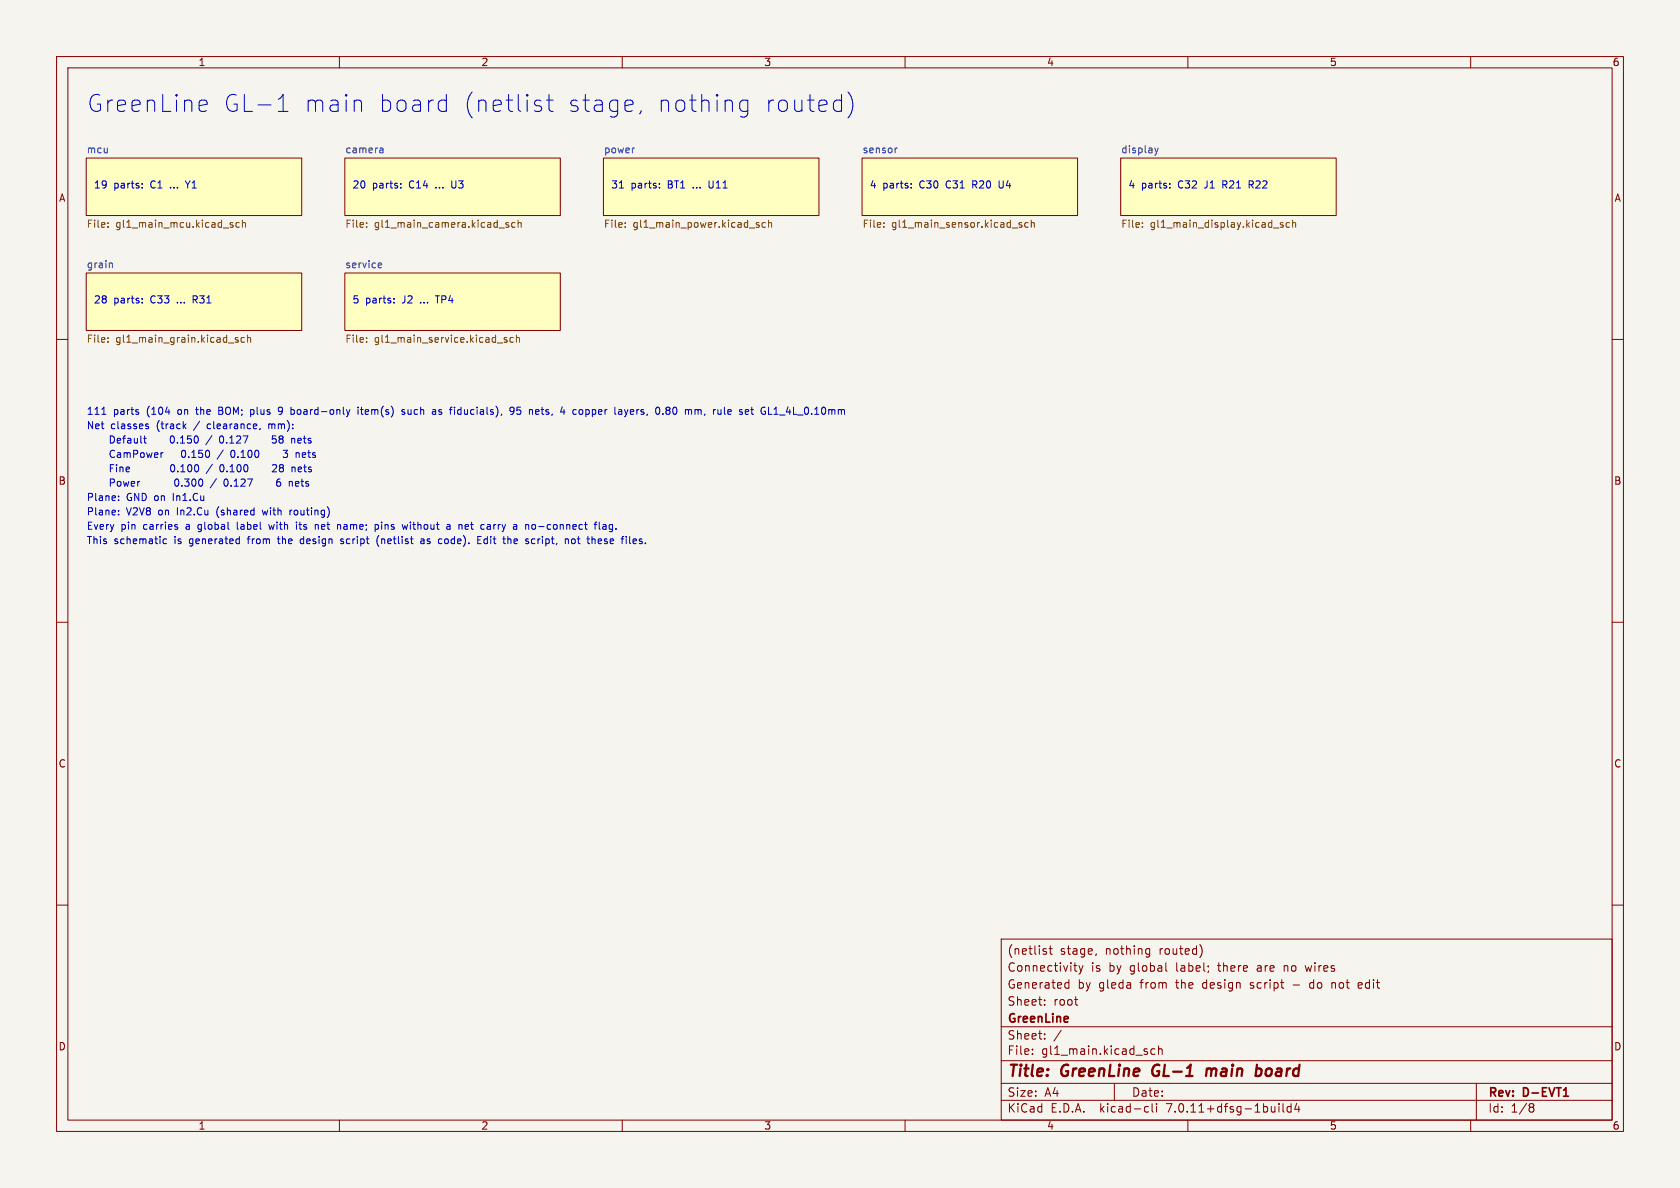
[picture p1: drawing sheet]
<svg xmlns="http://www.w3.org/2000/svg" width="297mm" height="210mm" viewBox="0 0 297 210" stroke-linecap="round" stroke-linejoin="round" font-family="sans-serif">
<path d="M0 0h297v210h-297z" fill="#f5f4ef" stroke="#f5f4ef" stroke-width=".18"/>
<g fill="none" stroke="#840000" stroke-width=".18">
<path d="M10 10h277v190h-277zM12 12h273v186h-273zM60 10v2M110 10v2M160 10v2M210 10v2M260 10v2M15.2 27.9h38.1v10.2h-38.1zM61 27.9h38.1v10.2h-38.1zM106.7 27.9h38.1v10.2h-38.1zM152.4 27.9h38.1v10.2h-38.1zM198.1 27.9h38.1v10.2h-38.1z"/>
<path d="M10 60h2M15.2 48.3h38.1v10.1h-38.1zM61 48.3h38.1v10.1h-38.1zM285 60h2M10 110h2M285 110h2M10 160h2M285 160h2M177 166h108v32h-108zM184.7 176.8v.1M184.7 177.6v.1M184.8 168.2l.2 .2-.2 .3"/>
<path d="M184.8 167.7l.2 .1M185.5 167.7h.5M185.7 167.2v1.3l.3 .2M188.4 174.6h.6M188.4 173.8h.6M189 173.2v1.5M189.8 170.7h.6M190 176.7h.5M190 171.5l.4 .2M190.4 177.7h.1M190.7 170.7l.4 1M191.1 171.7l-.1 .4-.3 .1"/>
<path d="M191.5 170.7l-.4 1M193.8 168.6l-.1 .3M202.8 167.7l.4 .1M203.2 168.6l-.4 .1M203.2 167.7v1.2l-.1 .2-.4 .1M206.1 170.2v1.3l.2 .2M212.3 167.3l.2 .7-.2 1M227 170.7v1M227.1 170.8h-.1M228.6 174.1h1.1M230.7 170.7l.3 1M231.8 173.7l-.3 .3v.4l.3 .3"/>
<path d="M235.5 173.7v1M235.9 173.7l-.4 .1M240.7 173.8l-.4-.1-.2 .2 .1 .7h.5M240.8 174.1l-.7 .1M60 198v2M110 198v2M160 198v2M177 194.5h108M177 191.5h108M177 187.5h108M177 181.5h108M182.5 186.3v.1"/>
<path d="M182.5 185.5v.1M184.7 183.6v.1M184.7 182.8v.1M187.6 182.1l-1.3 2M197 191.5v3M202.6 195.6l.4 .1M203 196.5l-.4 .1M203.7 195.1v1.3l.2 .2M204.2 185.5l-.5-.1-.2 .3v.4l.1 .2h.6M204.5 195.1v.1M204.5 195.6v1M204.8 185.5l.2-.1 .4 .1 .1 .9"/>
<path d="M204.8 184.9v1.5M210 198v2M226.1 195.1v.1M226.1 195.6v1M226.8 195.1v1.3l.2 .2M228.2 195.7l-.4-.1-.3 .3v.4l.2 .2h.5M228.2 195.1v1.5M229.2 195l-.3 1.1h.9M229.6 195.6v1M260 198v2M261 191.5v6.5M270.6 195.1h.3l.3 .3-.3 .3"/>
<path d="M270.6 195.7h.3M270.9 195.7l.2 .2 .1 .4-.3 .3h-.3"/>
</g>
<path d="M276.4 193.8h.9" fill="none" stroke="#840000" stroke-width=".3"/>
<path d="M204 188.5a1.27 1.27 0 0 0 0 1.6M213.4 188.9l-.2 1.3M214.1 189a.57 .57 0 0 0-.8 .1M214.2 189.2l-.1 1M222.3 188.9h.4l.3 .2v.7a.66 .66 0 0 1-.8 .4" fill="none" stroke="#840000" stroke-width=".4"/>
<g fill="#ffffc2" stroke="#ffffc2" stroke-width=".18">
<path d="M61 27.9h38.1v10.2h-38.1z"/>
<path d="M61 48.3h38.1v10.1h-38.1z"/>
<path d="M106.7 27.9h38.1v10.2h-38.1z"/>
<path d="M152.4 27.9h38.1v10.2h-38.1z"/>
<path d="M198.1 27.9h38.1v10.2h-38.1z"/>
<path d="M15.2 27.9h38.1v10.2h-38.1z"/>
<path d="M15.2 48.3h38.1v10.1h-38.1z"/>
</g>
<path d="M67.3 26.2h.2l.2 .1v.7M67.7 27h-.4M67.7 26.5h-.4M112 26.2h.2M158.6 26.2l-.3 .1M204.1 26.2l.3 .8M204.4 27l-.3 .4M204.8 26.2l-.4 .8M19.5 46.5l.4 .2v.6M67 46.5h.4l.1 .3-.6 .1M67.4 47.3h-.4" fill="none" stroke="#006464" stroke-width=".18"/>
<g fill="none" stroke="#725600" stroke-width=".18">
<path d="M19.1 39.4v.1M40.7 39.7l.5 .2v.2l-.4 .1M40.7 39.4h.5M42.3 39.4l-.4-.1-.2 .3 .1 .5h.5M42.9 39.5l.1-.2 .3 .1 .1 .8M42.9 38.9v1.3M64.8 39.4v.1M89.9 39.4l-.3-.1-.2 .2 .1 .2 .4 .1v.3h-.5M91.1 39.4l-.4-.1-.2 .3 .1 .5h.5M91.6 39.5l.2-.2 .3 .1v.8M91.6 38.9v1.3M110.5 39.4v.1"/>
<path d="M133.7 39.6l.5 .3-.1 .3-.4-.1M134.2 39.4l-.3-.1-.2 .2M135.3 39.4l-.3-.1-.3 .3 .1 .5h.5M135.9 39.5l.2-.2 .3 .1v.8M135.9 38.9v1.3M156.2 39.4v.1M180.6 39.4l-.3-.1-.2 .2 .1 .2 .4 .1v.3h-.5M181.8 39.4l-.4-.1-.2 .3 .1 .5h.5M182.3 39.5l.2-.2 .3 .1 .1 .8M182.3 38.9v1.3M202 39.4v.1M226.8 39.4l-.3-.1-.2 .2 .1 .2 .4 .1v.3h-.5"/>
<path d="M228 39.4l-.4-.1-.2 .3 .1 .5h.5M228.5 39.5l.2-.2 .3 .1 .1 .8M228.5 38.9v1.3M19.1 40.1v.1M19.1 59.7v.1M42.1 59.7h-.3l-.2 .1v.2l.5 .1v.3h-.5M43.2 59.7h-.3l-.3 .2 .1 .5h.5M43.8 59.8l.1-.1h.3l.1 .8M43.8 59.2v1.3M64.8 40.1v.1M64.8 59.7v.1M88.2 40.3h1"/>
<path d="M89.6 59.7h-.3l-.2 .1 .1 .2 .4 .1v.3h-.5M90.8 59.7h-.4l-.3 .2 .2 .5h.5M91.3 59.8l.2-.1h.3v.8M91.3 59.2v1.3M110.5 40.1v.1M156.2 40.1v.1M202 40.1v.1M225.1 40.3h1M19.1 60.4v.1M64.8 60.4v.1M87.9 60.6h1"/>
</g>
<g fill="none" stroke="#0000c2" stroke-width=".18">
<path d="M35.6 17.7h.6l.3 .1 .1 .6-1.4 .3M36.5 19.6l-.3 .1h-.6M49.2 19.7h1.7M49.2 17.6l.3-.2 .6-.7v3M63.5 17.7l.3 .1 .1 .3v1.6M78.1 17.7h.5l.3 .1M78.9 19.6l-.3 .1h-.5M78.9 16.7v3M94.9 18.7l.7 .1 .2 .5-.2 .3-.3 .1h-.5M94.9 17.7l.7 .1M96.6 17.7h1.2M97.1 16.7v2.6l.1 .3 .6 .1"/>
<path d="M113.3 19.6l-.2 .5M132.2 17.8l-.3-.1h-.6l-.4 .3-.1 .3v.8l.3 .5 .2 .1h.6l.3-.1M132.2 17.7v2.4a.81 .81 0 0 1-1.3 .5M148.5 17.7l.3 .1M148.8 16.7v3M148.8 19.6l-.3 .1M149.9 16.3a3.4 3.4 0 0 1 0 4.5M25.1 32.5v.1M25.1 33.1v.1M70.9 33.1v.1M70.9 32.5v.1M109.5 33.2h.7"/>
<path d="M116.6 33.1v.1M116.6 32.5v.1M161.1 33.1v.1M161.1 32.5v.1M176.6 32v1l.3 .2M206.8 33.1v.1M206.8 32.5v.1M220.8 32.6h.5M221.3 32h-.5v1.2M25.1 52.8v.1M25.1 53.4v.2M69.6 52.8v.1"/>
<path d="M69.6 53.4v.2M18 73.2h.7M24.5 72.9v.3M25.9 75.4h.3l.1 .2-.2 .2h-.2M25.9 74.9l.3 .1M30.3 77.1h.1a.68 .68 0 0 1 .4 .6 .68 .68 0 0 1-.4 .6 .84 .84 0 0 1-.1-1.2zM32.5 75.3l.4 .5M32.6 79.7l-.1-.1a.68 .68 0 0 0-.4 .6 .68 .68 0 0 0 .4 .7l.1-.1M32.9 74.9l-.5 .5M37.5 77l-1.1 1.6M38.7 72.6h.4M39 77.1h.1a.68 .68 0 0 1 .4 .6 .68 .68 0 0 1-.4 .6 .84 .84 0 0 1-.1-1.2z"/>
<path d="M39.1 72h-.4v1.2h.5M39.5 79.5l-1.1 1.7M40.9 79.7l.2-.1a.68 .68 0 0 1 .4 .6 .68 .68 0 0 1-.4 .7l-.2-.2M44.3 73.2h.4M44.3 72.4v1.3M44.7 72.4l-.4 .1M46 75.7l-.1 .3M47.5 74.9v.9M47.7 74.9l-.2 .2M48.8 77.1h-.6l-.1 .6 .2-.2 .4 .1 .1 .2v.4l-.2 .1-.5-.1M49.6 77.6l-.3-.2 .3-.3h.2l.3 .2-.3 .3M49.6 77.6l-.3 .2v.3l.3 .2h.2l.3-.2v-.3l-.3-.2"/>
<path d="M49.6 77.6h.2M49.8 73.1l-.5 .1M49.8 72h-.4l-.2 .2 .1 .5h.5M50.1 79.6h.7l-.4 .5 .4 .1v.5l-.2 .2-.5-.2M51.8 72.4l.2 .2v.4l-.2 .2M53.1 77.5l.2 .3-.6 .1M53.2 78.3h-.1M53.6 77.5h.5M61.8 72.4l-.3 .8M63.3 72v.1M63.3 72.4v.8M63.7 72.4h.5"/>
<path d="M63.9 72v1.1l.3 .1M71.5 72.5l-.3-.1-.2 .2 .1 .2 .4 .1v.3h-.5M72.1 72.4l.1 .8M77 72.5v.7M77 73.2h-.1M77 72.7l-.1 .1M77.6 73.2h.3M77.9 72.4l-.3 .2v.2h.3M81.1 72.4l-.2 .2v.4l.2 .2M90.9 72.5l-.3 .3-.3-.1-.2-.2 .2-.5h.3l.2 .1a.84 .84 0 0 1-.3 1.1h-.2M91.4 73.1l.1 .1h.5M92 72h-.6v.6l.1-.1h.5"/>
<path d="M94.9 72.4l.3 .1 .1 .2-.6 .1M95.2 73.2h-.3M103.6 72.4v1.3M103.6 73.2h.1M103.7 72.4l-.1 .1M110.4 72.4l.3 .8M110.7 73.2l-.3 .5M111 72.4l-.3 .8M118 72.5l-.3 .3 .1 .3 .2 .1h.2l.3-.2-.1-.4-.2-.1M118 72.5l-.3-.2 .3-.3h.2l.3 .2-.3 .3M118 72.5h.2M123 72.4l.4 .2"/>
<path d="M123.4 72.6l.2-.2 .3 .1 .1 .7M123.4 72.6v.6M128.7 72.8l.6-.1-.1-.2-.3-.1-.2 .2v.6h.5M137.8 73.4h1M21 90.9v.1M21 87.7v.1M21 88.4v.1M21 90.2v.2M29.4 95.3h-.3l-.3 .2 .1 .5h.5M30.3 82.2l.2-.1a.68 .68 0 0 1 .4 .7 .68 .68 0 0 1-.4 .6 .84 .84 0 0 1-.2-1.2zM31.1 84.7h.1a.68 .68 0 0 1 .4 .6 .68 .68 0 0 1-.4 .6 .84 .84 0 0 1-.1-1.2zM31.2 93.1l.2 .2-.2 .3"/>
<path d="M31.2 92.7l.2 .1M31.4 83.3v.1M37.5 82.1l-1.1 1.6M38.3 84.6l-1.1 1.6M40.1 83.3v.1M40.9 85.8v.1M41.9 92.3v1.1l.2 .2M42.2 95.3h.1M42.3 94.8v1.3M42.3 96l-.1 .1M46.4 90.2l.2 .8M47.5 92.7l.3 .9 .2-.6"/>
<path d="M48.2 82.3l.5-.2 .2 .4-.8 .9h.8M49 95.3h.5M49.2 94.8l.1 1.2M49.5 84.7h-.4a.86 .86 0 0 0 0 1.2l.5-.1v-.4l-.2-.2h-.3l-.2 .2M49.6 82.7l-.2-.3 .2-.3h.3l.2 .3-.2 .3M49.6 82.7l-.2 .2v.4l.2 .1h.3l.2-.2v-.3l-.2-.2M49.6 82.7h.3M51.1 85.1v.8M51.3 90.2v.8M51.3 85.1l-.2 .1M51.6 90.2l-.3 .2M52.4 92.3v.1"/>
<path d="M52.4 92.7v.9M52.8 92.7h.5M53.2 85.1h.5M53.4 84.7v1.1l.3 .1M53.6 95.3h-.3l-.2 .2v.5l.5 .1M53.7 82.6h.5M53.9 82.1v1.1l.3 .2M53.9 80l.1 .3-.6 .1M54 80.8l-.1 .1M55.7 92.8l.2-.1 .3 .1 .1 .8M59.9 92.7l.3 .2v.7M60.7 95.3h-.3l-.2 .2 .6 .4"/>
<path d="M60.8 95.9l-.2 .2-.4-.1M66.4 92.7h.3l.2 .3v.4l-.5 .2M67 94.7a1.46 1.46 0 0 0 0 1.9M67.5 92.3v.1M72.1 92.7l-.3 .9-.2-.6M74.4 95.3h.5l.1 .8M75 95.6h-.5l-.1 .2 .1 .3 .5-.1M78.7 95.4v.6M79.1 92.7h.3l.2 .2v.7M79.6 93.5l-.5 .1M79.6 93l-.5 .1M82.4 92.7l.4 .1v.2l-.6 .1"/>
<path d="M82.8 93.5l-.4 .1M84.5 96.1h.6M84.5 95.4h.4M84.5 94.8h.6M86 95.3h-.2l-.2 .2v.5l.4 .1M86.3 92.7h.2l.2 .2v.7M86.7 93.5l-.4 .1M86.7 93l-.4 .1M89.8 95.3h.5v.8M94.1 96h.5M94.1 95.3h.5M95.2 93.1h1"/>
<path d="M100.3 95.3l.2 .1v.7M101.2 95.3h.3l.2 .2v.4l-.2 .2-.3-.1-.2-.1zM105 92.7h.5M105.5 92.3l-.3 .2v1.1M105.9 92.3v1.1l.2 .2M106.2 95.3h-.3l-.1 .1v.6l.4 .1M106.4 95.6l-.6 .1M106.6 92.8h.5v.8M107.1 93l-.4 .1-.2 .2 .2 .3 .4-.1M111.4 96l.1 .1M112.3 95.3h-.2l-.2 .1 .1 .6 .3 .1M112.5 95.6l-.6 .1"/>
</g>
<g font-size="4.2" fill="#0000c2">
<text x="15.2" y="20.1">GreenLine</text>
<text x="39.2" y="20.1">GL-1</text>
<text x="53.4" y="20.1">main</text>
<text x="66.4" y="20.1">board</text>
<text x="81.2" y="20.1">(netlist</text>
<text x="99.5" y="20.1">stage,</text>
<text x="115.2" y="20.1">nothing</text>
<text x="134.1" y="20.1">routed)</text>
</g>
<g font-size="2.8" fill="#840000">
<text x="178" y="190.9">Title:</text>
<text x="187.7" y="190.9">GreenLine</text>
<text x="204.6" y="190.9">GL-1</text>
<text x="214.9" y="190.9">main</text>
<text x="224.4" y="190.9">board</text>
</g>
<g font-size="2.1" fill="#840000">
<text x="178" y="172">Connectivity</text>
<text x="178" y="169">(netlist</text>
<text x="187.4" y="169">stage,</text>
<text x="192.9" y="172">is</text>
<text x="195.5" y="169">nothing</text>
<text x="196.1" y="172">by</text>
<text x="199.9" y="172">global</text>
<text x="205.1" y="169">routed)</text>
<text x="208.2" y="172">label;</text>
<text x="215.8" y="172">there</text>
<text x="222.8" y="172">are</text>
<text x="227.7" y="172">no</text>
<text x="231.7" y="172">wires</text>
<text x="178" y="178">Sheet:</text>
<text x="178" y="175">Generated</text>
<text x="186.2" y="178">root</text>
<text x="190.5" y="175">by</text>
<text x="194.3" y="175">gleda</text>
<text x="201.8" y="175">from</text>
<text x="208.2" y="175">the</text>
<text x="213" y="175">design</text>
<text x="221.6" y="175">script</text>
<text x="232.4" y="175">do</text>
<text x="236.4" y="175">not</text>
<text x="241.3" y="175">edit</text>
<text x="178" y="184">Sheet:</text>
<text x="178" y="181.2">GreenLine</text>
<text x="178" y="186.7">File:</text>
<text x="184.1" y="186.7">gl1_main.kicad_sch</text>
<text x="178" y="196.9">KiCad</text>
<text x="178" y="194.1">Size:</text>
<text x="184.7" y="194.1">A4</text>
<text x="185.7" y="196.9">E.D.A.</text>
<text x="194.6" y="196.9">kicad-cli</text>
<text x="200" y="194.1">Date:</text>
<text x="206.5" y="196.9">7.0.11+dfsg-1build4</text>
<text x="263" y="194.3">Rev:</text>
<text x="263" y="196.9">Id:</text>
<text x="267.1" y="196.9">1/8</text>
<text x="269.4" y="194.3">D-EVT1</text>
</g>
<g font-size="1.8" fill="#840000">
<text x="35" y="11.9">1</text>
<text x="85" y="11.9">2</text>
<text x="135" y="11.9">3</text>
<text x="185" y="11.9">4</text>
<text x="235" y="11.9">5</text>
<text x="285" y="11.9">6</text>
<text x="10.3" y="35.9">A</text>
<text x="285.3" y="35.9">A</text>
<text x="10.3" y="85.9">B</text>
<text x="285.3" y="85.9">B</text>
<text x="10.3" y="135.9">C</text>
<text x="285.3" y="135.9">C</text>
<text x="10.3" y="185.9">D</text>
<text x="285.3" y="185.9">D</text>
<text x="35" y="199.9">1</text>
<text x="85" y="199.9">2</text>
<text x="135" y="199.9">3</text>
<text x="185" y="199.9">4</text>
<text x="235" y="199.9">5</text>
<text x="285" y="199.9">6</text>
</g>
<g font-size="1.8" fill="#006464">
<text x="15.2" y="27.2">mcu</text>
<text x="61" y="27.2">camera</text>
<text x="106.7" y="27.2">power</text>
<text x="152.4" y="27.2">sensor</text>
<text x="198.1" y="27.2">display</text>
<text x="15.2" y="47.5">grain</text>
<text x="61" y="47.5">service</text>
</g>
<g font-size="1.8" fill="#0000c2">
<text x="16.5" y="33.4">19</text>
<text x="20.1" y="33.4">parts:</text>
<text x="26.7" y="33.4">C1</text>
<text x="30.4" y="33.4">...</text>
<text x="33.3" y="33.4">Y1</text>
<text x="62.2" y="33.4">20</text>
<text x="65.8" y="33.4">parts:</text>
<text x="72.4" y="33.4">C14</text>
<text x="77.3" y="33.4">...</text>
<text x="80.3" y="33.4">U3</text>
<text x="107.9" y="33.4">31</text>
<text x="111.5" y="33.4">parts:</text>
<text x="118.2" y="33.4">BT1</text>
<text x="122.8" y="33.4">...</text>
<text x="125.8" y="33.4">U11</text>
<text x="153.7" y="33.4">4</text>
<text x="156.1" y="33.4">parts:</text>
<text x="162.7" y="33.4">C30</text>
<text x="167.5" y="33.4">C31</text>
<text x="172.4" y="33.4">R20</text>
<text x="177.2" y="33.4">U4</text>
<text x="199.4" y="33.4">4</text>
<text x="201.8" y="33.4">parts:</text>
<text x="208.4" y="33.4">C32</text>
<text x="213.2" y="33.4">J1</text>
<text x="216.6" y="33.4">R21</text>
<text x="221.5" y="33.4">R22</text>
<text x="16.5" y="53.7">28</text>
<text x="20.1" y="53.7">parts:</text>
<text x="26.7" y="53.7">C33</text>
<text x="31.6" y="53.7">...</text>
<text x="34.6" y="53.7">R31</text>
<text x="62.2" y="53.7">5</text>
<text x="64.6" y="53.7">parts:</text>
<text x="71.2" y="53.7">J2</text>
<text x="74.6" y="53.7">...</text>
<text x="77.6" y="53.7">TP4</text>
<text x="15.2" y="76">Net</text>
<text x="15.2" y="73.4">111</text>
<text x="19.6" y="76">classes</text>
<text x="20" y="73.4">parts</text>
<text x="26" y="73.4">(104</text>
<text x="27.8" y="76">(track</text>
<text x="31.7" y="73.4">on</text>
<text x="34.6" y="76">/</text>
<text x="35.2" y="73.4">the</text>
<text x="37.1" y="76">clearance,</text>
<text x="39.3" y="73.4">BOM;</text>
<text x="45.1" y="73.4">plus</text>
<text x="48.1" y="76">mm):</text>
<text x="50.3" y="73.4">9</text>
<text x="52.7" y="73.4">board-only</text>
<text x="64.7" y="73.4">item(s)</text>
<text x="72.7" y="73.4">such</text>
<text x="78.3" y="73.4">as</text>
<text x="81.7" y="73.4">fiducials),</text>
<text x="92.4" y="73.4">95</text>
<text x="96" y="73.4">nets,</text>
<text x="101.8" y="73.4">4</text>
<text x="104.2" y="73.4">copper</text>
<text x="111.8" y="73.4">layers,</text>
<text x="119.2" y="73.4">0.80</text>
<text x="124.6" y="73.4">mm,</text>
<text x="129.8" y="73.4">rule</text>
<text x="134.7" y="73.4">set</text>
<text x="138.7" y="73.4">GL1_4L_0.10mm</text>
<text x="19.9" y="83.6">Fine</text>
<text x="19.9" y="81">CamPower</text>
<text x="19.9" y="78.5">Default</text>
<text x="31.4" y="78.5">0.150</text>
<text x="32" y="83.6">0.100</text>
<text x="33.2" y="81">0.150</text>
<text x="38.7" y="83.6">/</text>
<text x="39.8" y="81">/</text>
<text x="40.5" y="78.5">0.127</text>
<text x="41.2" y="83.6">0.100</text>
<text x="42.3" y="81">0.100</text>
<text x="50.6" y="78.5">58</text>
<text x="51.3" y="83.6">28</text>
<text x="52.4" y="81">3</text>
<text x="54.2" y="78.5">nets</text>
<text x="54.8" y="81">nets</text>
<text x="54.9" y="83.6">nets</text>
<text x="15.2" y="88.7">Plane:</text>
<text x="19.9" y="86.1">Power</text>
<text x="22.3" y="88.7">GND on</text>
<text x="30.8" y="88.7">In1.Cu</text>
<text x="32.6" y="86.1">0.300</text>
<text x="39.2" y="86.1">/</text>
<text x="41.7" y="86.1">0.127</text>
<text x="51.8" y="86.1">6</text>
<text x="54.2" y="86.1">nets</text>
<text x="15.2" y="91.2">Plane:</text>
<text x="15.2" y="93.7">Every</text>
<text x="21.4" y="93.7">pin</text>
<text x="22.3" y="91.2">V2V8</text>
<text x="25.4" y="93.7">carries</text>
<text x="28.1" y="91.2">on</text>
<text x="31.6" y="91.2">In2.Cu</text>
<text x="33.1" y="93.7">a</text>
<text x="35.5" y="93.7">global</text>
<text x="38.7" y="91.2">(shared</text>
<text x="42.6" y="93.7">label</text>
<text x="47.1" y="91.2">with</text>
<text x="48.5" y="93.7">with</text>
<text x="52.1" y="91.2">routing)</text>
<text x="53.4" y="93.7">its</text>
<text x="57" y="93.7">net</text>
<text x="61.1" y="93.7">name;</text>
<text x="68" y="93.7">pins</text>
<text x="73.1" y="93.7">without</text>
<text x="81.1" y="93.7">a</text>
<text x="83.4" y="93.7">net</text>
<text x="87.5" y="93.7">carry</text>
<text x="93.5" y="93.7">a</text>
<text x="95.8" y="93.7">no-connect</text>
<text x="108.3" y="93.7">flag.</text>
<text x="15.2" y="96.3">This</text>
<text x="20.2" y="96.3">schematic</text>
<text x="30.9" y="96.3">is</text>
<text x="33.8" y="96.3">generated</text>
<text x="44.3" y="96.3">from</text>
<text x="49.8" y="96.3">the</text>
<text x="54" y="96.3">design</text>
<text x="61.3" y="96.3">script</text>
<text x="67.8" y="96.3">(netlist</text>
<text x="75.9" y="96.3">as</text>
<text x="79.2" y="96.3">code).</text>
<text x="86.3" y="96.3">Edit</text>
<text x="91.1" y="96.3">the</text>
<text x="95.2" y="96.3">script,</text>
<text x="102.4" y="96.3">not</text>
<text x="106.6" y="96.3">these</text>
<text x="112.8" y="96.3">files.</text>
</g>
<g font-size="1.8" fill="#725600">
<text x="15.2" y="40.6">File:</text>
<text x="20.5" y="40.6">gl1_main_mcu.kicad_sch</text>
<text x="61" y="40.6">File:</text>
<text x="66.2" y="40.6">gl1_main_camera.kicad_sch</text>
<text x="106.7" y="40.6">File:</text>
<text x="111.9" y="40.6">gl1_main_power.kicad_sch</text>
<text x="152.4" y="40.6">File:</text>
<text x="157.6" y="40.6">gl1_main_sensor.kicad_sch</text>
<text x="198.1" y="40.6">File:</text>
<text x="203.3" y="40.6">gl1_main_display.kicad_sch</text>
<text x="15.2" y="60.9">File:</text>
<text x="20.5" y="60.9">gl1_main_grain.kicad_sch</text>
<text x="61" y="60.9">File:</text>
<text x="66.2" y="60.9">gl1_main_service.kicad_sch</text>
</g>
</svg>
